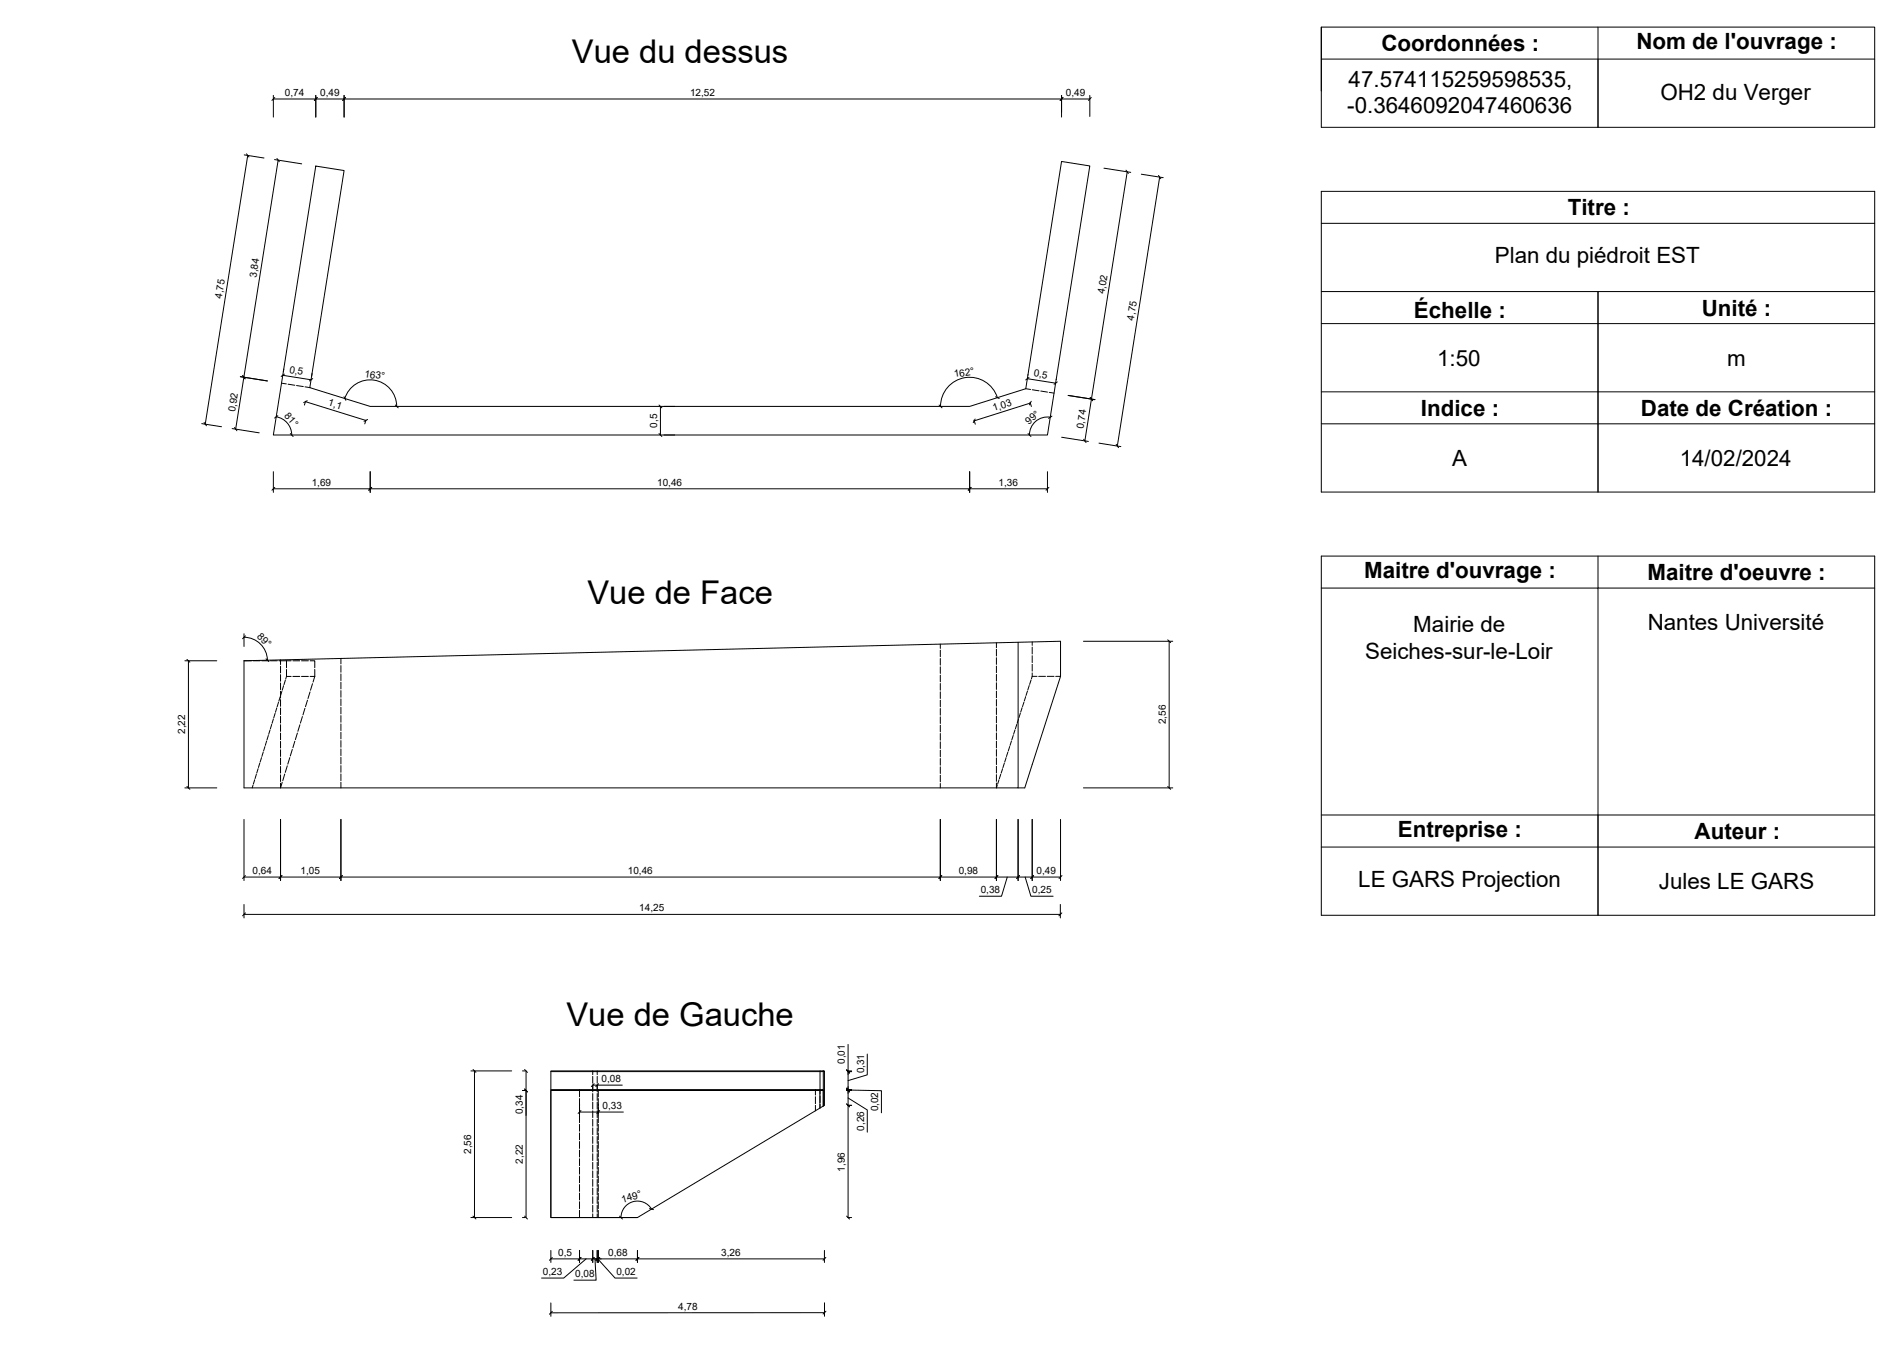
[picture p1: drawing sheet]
<svg xmlns="http://www.w3.org/2000/svg" width="594mm" height="420mm" viewBox="0 0 594 420" stroke-linecap="round" stroke-linejoin="round" font-family="sans-serif">
<path d="M98.6 51.9l8.9 1.4-10.7 67.8 18.8 5.9h187.3l17.5-5.6 11.2-71 8.8 1.4-13.2 84.1h-241.8zM318 200.6v45.5h-241.8v-39.7l255.1-6.1v11l-11.2 34.8h-2.1M172.1 334.5h85l.1 11-58.1 34.8h-27zM172.1 334.8h85.4M256.1 334.5v11.7M257.1 334.5h.4v10.8l-.3 .2-.1-4.8M172.1 340.4h85v.3M257.1 340.7h-85v39.6h27" fill="none" stroke="#000" stroke-width=".31"/>
<g fill="none" stroke="#000" stroke-width=".31">
<path d="M87.9 119.7l1.5 .2M90 120l2.1 .4M92.6 120.4l2.1 .4M95.3 120.8l1.5 .3M320.4 121.4l1.5 .3M322.4 121.8l2.1 .3M325.1 122.2l2.1 .3M327.7 122.6l1.5 .2M76.2 206.4h2.4M79.1 206.4h2.1M81.8 206.4h2.1M84.5 206.4h2.1"/>
<path d="M87 219.4l-.4 1.4M87.1 206.4h3.8M87.5 217.7l-.4 1.4M87.6 206.1v1.5M87.6 208.1v2.1M87.6 210.7v2.1M87.6 213.3v2.1M87.6 215.9v2.1M87.6 218.5v2.1M88 215.9l-.4 1.4M88.6 214.2l-.4 1.4M89.1 212.5l-.4 1.4"/>
<path d="M89.5 211.3h1.4M89.5 211.3l-.3 .9M89.5 206.4v2.2M89.5 209.1v2.2M91.5 211.3h2.1M91.5 206.4h2.1M94.2 211.3h2.1M94.2 206.4h2.1M96 218.7l-.6 2.1M96.8 216.2l-.6 2M96.9 206.4h1.4v2.2M96.9 211.3h1.4"/>
<path d="M97.6 213.6l-.6 2M98.3 211.3l-.5 1.8M98.3 209.1v2.2M106.5 205.7v1.7M106.5 207.9v2.1M106.5 210.5v2.1M106.5 213.1v2.1M106.5 215.7v2.1M106.5 218.3v2.1M293.7 201.2v1.4M293.7 203.1v2.1M293.7 205.7v2.1"/>
<path d="M293.7 208.3v2.1M293.7 210.9v2.1M293.7 213.5v2.1M293.7 216.1v2.1M293.7 218.7v2.1M311.2 200.8v1.5M311.2 202.8v2.1M311.2 205.5v2M311.2 208.1v2M311.2 210.7v2.1M311.2 213.3v2.1M311.2 215.9v2.1"/>
<path d="M311.2 218.5v2.1M319.8 219.4l-.4 1.3M320.4 217.6l-.5 1.4M320.9 215.9l-.4 1.4M321.5 214.1l-.5 1.4M322 212.4l-.4 1.4M322.4 200.5v1.1M322.4 202.1v2.2M322.4 204.8v2.2M322.4 207.5v2.2M322.4 210.2v1.1M322.4 211.3l-.3 .8"/>
<path d="M322.4 211.3h1.5M324.4 211.3h2.2M327.1 211.3h2.1M329.7 211.3h1.6M81.1 238.4l-.4 1.4M81.7 236.7l-.4 1.3M82.2 234.9l-.4 1.4M82.8 233.2l-.5 1.4M83.3 231.5l-.4 1.4M83.8 229.7l-.4 1.4M84.3 228l-.4 1.4M84.9 226.3l-.5 1.4"/>
<path d="M85.4 224.6l-.4 1.4M85.9 222.8l-.4 1.4M86.5 221.1l-.5 1.4M87.6 221.2v2M87.6 223.8v2.1M87.6 226.4v2.1M87.6 229v2.1M87.6 231.6v2.1M87.6 234.2v2.1M87.6 236.8v2.1M87.6 239.4v2.1M89.7 239.2l-.6 2.1"/>
<path d="M90.5 236.7l-.6 2M91.3 234.1l-.6 2.1M92.1 231.5l-.6 2.1M92.9 229l-.6 2M93.7 226.4l-.7 2.1M94.5 223.8l-.7 2.1M95.2 221.3l-.6 2M106.5 220.9v2.1M106.5 223.5v2.1M106.5 226.1v2.1M106.5 228.7v2.1M106.5 231.4v2"/>
<path d="M106.5 234v2M106.5 236.6v2.1M106.5 239.2v2.1M293.7 221.3v2.1M293.7 223.9v2.1M293.7 226.5v2.1M293.7 229.1v2.1M293.7 231.7v2.1M293.7 234.3v2.1M293.7 236.9v2.1M293.7 239.5v2.1M311.2 221.1v2.1"/>
<path d="M311.2 223.7v2.1M311.2 226.3v2.1M311.2 228.9v2.1M311.2 231.5v2.1M311.2 234.1v2.1M311.2 236.8v2M311.2 239.4v2.1M313.7 238.4l-.4 1.4M314.3 236.7l-.5 1.4M314.8 234.9l-.4 1.4M315.4 233.2l-.5 1.4M315.9 231.5l-.4 1.4"/>
<path d="M316.5 229.7l-.5 1.4M317 228l-.4 1.4M317.6 226.3l-.4 1.4M318.1 224.5l-.4 1.4M318.7 222.8l-.4 1.4M319.2 221.1l-.4 1.4M79 245.3l-.2 .8M79.6 243.6l-.5 1.3M80.1 241.8l-.4 1.4M80.6 240.1l-.4 1.4M87.6 242v2.1M88.2 244.4l-.6 1.7v-1.5"/>
<path d="M88.9 241.8l-.6 2.1M106.5 241.8v2.1M106.5 244.4v1.7M293.7 242.1v2.1M293.7 244.8v1.3M311.2 242v2.1M311.2 244.6v1.5l.3-.8M312 243.6l-.4 1.4M312.6 241.9l-.5 1.3M313.2 240.1l-.5 1.4M185.1 334.5v1.2M185.1 336.3v2.1"/>
<path d="M185.1 338.9v2.2M186.5 334.5v1.2M186.5 336.3v2.1M186.5 338.9v2.2M181 340.4v2.2M181 343.2v2.1M181 345.9v2.1M181 348.6v2.1M181 351.2v2.2M181 353.9v2.2M181 356.6v2.2M181 359.3v2.1"/>
<path d="M185.1 341.6v2.2M185.1 344.3v2.1M185.1 347v2.1M185.1 349.7v2.1M185.1 352.3v2.2M185.1 355v2.2M185.1 357.7v2.2M186.5 341.6v2.2M186.5 344.3v2.1M186.5 347v2.1M186.5 349.7v2.1M186.5 352.3v2.2"/>
<path d="M186.5 355v2.2M186.5 357.7v2.2M186.9 340.4v2.2M186.9 343.2v2.1M186.9 345.9v2.1M186.9 348.6v2.1M186.9 351.2v2.2M186.9 353.9v2.2M186.9 356.6v2.2M186.9 359.3v2.1M254.7 340.4v1.7M254.7 342.6v2.2"/>
<path d="M254.7 345.3v1.7M256.1 340.7v1.1M256.1 342.3v2.2M256.1 345v1.1M181 362v2.1M181 364.7v2.1M181 367.3v2.2M181 370v2.2M181 372.7v2.2M181 375.4v2.1M181 378.1v2.2M185.1 360.4v2.1"/>
<path d="M185.1 363.1v2.1M185.1 365.8v2.1M185.1 368.4v2.2M185.1 371.1v2.2M185.1 373.8v2.2M185.1 376.5v2.2M185.1 379.2v1.1M186.5 360.4v2.1M186.5 363.1v2.1M186.5 365.8v2.1M186.5 368.4v2.2M186.5 371.1v2.2"/>
<path d="M186.5 373.8v2.2M186.5 376.5v2.2M186.5 379.2v1.1M186.9 362v2.1M186.9 364.7v2.1M186.9 367.3v2.2M186.9 370v2.2M186.9 372.7v2.2M186.9 375.4v2.1M186.9 378.1v2.2"/>
</g>
<!-- layer: Cotations -->
<g fill="none" stroke="#000" stroke-width=".31">
<path d="M85.4 29.8v6.8M85.4 30.9h255M85.8 30.5l-.9 .9M98.6 29.8v6.8M99.1 30.5l-.9 .9M107.5 29.8v6.8M107.9 30.5l-.9 .9M331.6 29.8v6.8M332 30.5l-.9 .9M340.4 29.8v6.6M340.8 30.5l-.8 .9M76.3 48.4l6.2 1"/>
<path d="M77 48l.8 1.1M77.4 48.6l-13.3 83.9M85.8 49.8l8.4 1.4M86.5 49.5l.7 1M86.9 50l-13.3 84M344.8 52.5l8.4 1.3M351.7 53.2l.7 1M352.1 53.7l-13.2 84M356.5 54.4l6.8 1.1M361.8 54.8l.8 1M362.2 55.3l-13.2 84M75.1 117.7l8.4 1.3"/>
<path d="M75.8 117.3l.8 1M88.3 117.2l8.9 1.4M88.6 115.3l-.1 .8M88.8 116.9l-1 .7M97.5 116.7l-.2 .8M97.7 118.3l-1 .7M320.9 118.3l8.8 1.4M321.1 117l-.1 .2M321.4 117.9l-1 .8M329.9 118.4v.2M330.2 119.3l-1 .8M63 132.3l6.2 1"/>
<path d="M63.7 132l.8 1M72.5 133.9l8.5 1.3M73.3 133.5l.7 1.1M86.3 130.2a5.7 5.7 0 0 1 4.8 5.7M86.8 129.9l-1 .7M90.7 135.4l.9 1M95.4 125.5l18.9 5.8M95.5 125.3l-.4 1.2M96 125.2l-1.2 .6M107.4 123.9l.6 1.2M107.7 124.5a8.3 8.3 0 0 1 9.2-5.7 8.3 8.3 0 0 1 7 8.1M114.3 131.2l-.4 1.2"/>
<path d="M114.8 131l-1.1 .6M123.5 126.5l.9 .9M205.8 135.4l.9 1M205.8 126.5l.9 .9M206.3 127v8.9M207.4 135.9h3.3M207.4 127h3.3M293.3 126.5l.9 .9M304.2 131.2l.4 1.3M304.6 130.9l-.6 1.1M311 123.9l1.1 .6M311.5 124.2a9.1 9.1 0 0 0-10-6.2 9.1 9.1 0 0 0-7.7 8.9"/>
<path d="M321.1 135.4l.9 1M321.7 125.7l.4 1.3M321.8 125.9l-17.5 5.6M322.1 125.3l-.6 1.2M328 130.3a5.6 5.6 0 0 0-6.5 5.6M328.6 130l-1.1 .7M331.6 136.6l8.4 1.3M333.6 123.5l8.4 1.3M338.5 137.2l.7 1M340.5 124.2l.8 1M343.3 138.4l6.8 1.1M348.6 138.8l.8 1"/>
<path d="M85.4 147.3v6.5M85.4 152.7h241.8M85.8 152.3l-.9 .8M115.6 147.3v6.5M116.1 152.3l-.9 .8M302.9 147.3v6.5M303.3 152.3l-.9 .8M327.2 147.3v6.5M327.6 152.3l-.9 .8M76.2 199.1a7.3 7.3 0 0 1 7.3 7.1M76.2 198v4M76.7 198.6l-.9 .9"/>
<path d="M364.7 199.9l.9 .9M57.7 206.4h10M58.4 206l.9 .9M58.9 206.4v39.7M83.1 205.8l.9 .9M338.4 200.3h27.9M365.2 200.3v45.8M57.7 246.1h10M58.4 245.7l.9 .9M76.2 256v19.1M87.6 256v19.1M106.5 256v19.1"/>
<path d="M293.7 256v19.1M311.2 256v19.1M318 256v19.1M322.4 256v19.1M331.3 256v19.1M338.4 246.1h27.9M364.7 245.7l.9 .9M76.2 274h255.1M76.7 273.5l-.9 .9M88.1 273.5l-.9 .9M106.9 273.5l-.9 .9M294.1 273.5l-.8 .9"/>
<path d="M311.7 273.5l-.9 .9M314.6 274l-1.8 6h-6.9M318.4 273.5l-.8 .9M320.2 274l1.8 6h6.9M322.8 273.5l-.8 .9M331.7 273.5l-.9 .9M76.2 282.6v4.1M76.2 285.6h255M76.7 285.2l-.9 .9M331.2 282.5v4.2M331.7 285.2l-1 .9M147.1 334.5h12.7"/>
<path d="M147.8 334.1l.8 .9M148.2 334.5v45.8M163.2 334.5h.9M163.9 334.1l.9 .9M164.3 334.5v14M185.1 339h9.3M185.1 339v1.1M185.6 338.5l-.9 .9M186.5 339v1.1M187 338.5l-.9 .9M264.4 334.3l.9 .9M264.4 334.1l.9 .9"/>
<path d="M264.4 339.9l.9 .9M264.8 334.5h1.2M264.8 334.8h1.2M264.9 326.3v9.4M264.9 334.8v5.6M270.9 329.3v6.5l-6 1.8M163.2 340.7h.9M163.9 340.2l.9 .9M164.3 340.7v39.6M181 347.4h13.7M181 344.8v3.7M181.5 346.9l-.9 .9"/>
<path d="M186.9 344.8v3.7M187.3 346.9l-.9 .9M264.4 340.7h1.6M264.4 340.4h1.6M264.4 340.2l.9 .9M264.4 344.8l.9 1M264.8 345.3h1.2M264.9 340.5l10.4 .2v6.9M264.9 340.4v.3v-.3M264.9 343l6 3.7v7M264.9 340.7v39.6M147.7 379.9l.9 .9"/>
<path d="M163.9 379.9l.9 .9M193.5 379.9l.9 .9M202.9 377.5l1.2 .4M203.5 377.7a5.1 5.1 0 0 0-5.8-2.3 5.1 5.1 0 0 0-3.7 4.9M264.4 379.9l.9 .9M147.1 380.3h12.7M163.2 380.3h.9M172.1 390.6v3.8M172.1 393.3h14.4M172.5 392.8l-.9 .9M181 390.6v3.8M181.5 392.8l-.9 .9"/>
<path d="M183.1 393.3l-7 5.9h-7M185.1 390.6v3.8M185.6 392.8l-.9 .9M185.8 393.3l.4 6.6h-6.9M186.5 393.3h.4h-.4M186.5 390.6v3.8M186.7 393.3l5.4 5.9h6.9M186.9 393.3h70.6M186.9 390.6v3.8M187 392.8l-.9 .9M187.3 392.8l-.9 .9M199.1 390.6v3.8"/>
<path d="M199.6 392.8l-1 .9M257.5 390.6v3.8M258 392.8l-.9 .9M264.8 380.3h1.2M172.1 407v4.2M172.5 409.6l-.9 .9M257.5 407v4.2M257.5 410.1h-85.4M258 409.6l-.9 .9"/>
</g>
<!-- layer: Cartouche -->
<g fill="none" stroke="#000" stroke-width=".31">
<path d="M412.7 8.5h172.8v31.3h-172.8zM412.7 18.5h172.8M412.7 8.5v20M499.1 8.5v31.3M412.7 59.8h172.8v93.9h-172.8zM412.7 69.8h172.8M412.7 91.1h172.8M499.1 91.1v62.6zM412.7 101.1h172.8M412.7 132.4h172.8M412.7 122.4h172.8M412.7 173.7h172.8v112.2h-172.8z"/>
<path d="M499.1 173.7v10h86.4M412.7 183.7h86.4v70.9M412.7 254.6h172.8M499.1 254.6v31.3zM412.7 264.6h172.8"/>
</g>
<g font-size="10.2">
<text x="178.6" y="19.8">Vue du dessus</text>
<text x="183.5" y="188.6">Vue de Face</text>
<text x="176.9" y="320.6">Vue de Gauche</text>
</g>
<g font-size="7">
<text x="431.5" y="16">Coordonnées :</text>
<text x="511.1" y="15.2">Nom de l'ouvrage :</text>
<text x="421.2" y="27.1">47.574115259598535,</text>
<text x="420.8" y="35.4">-0.3646092047460636</text>
<text x="518.6" y="31.3">OH2 du Verger</text>
<text x="489.7" y="67.2">Titre :</text>
<text x="466.9" y="82.3">Plan du piédroit EST</text>
<text x="441.6" y="99.2">Échelle :</text>
<text x="531.6" y="98.6">Unité :</text>
<text x="448.9" y="114.2">1:50</text>
<text x="539.4" y="114.2">m</text>
<text x="443.8" y="129.9">Indice :</text>
<text x="512.5" y="129.9">Date de Création :</text>
<text x="453.6" y="145.6">A</text>
<text x="524.7" y="145.6">14/02/2024</text>
<text x="426.1" y="180.5">Maitre d'ouvrage :</text>
<text x="514.6" y="181.2">Maitre d'oeuvre :</text>
<text x="441.4" y="197.3">Mairie de</text>
<text x="514.6" y="196.8">Nantes Université</text>
<text x="426.4" y="205.7">Seiches-sur-le-Loir</text>
<text x="436.6" y="261.4">Entreprise :</text>
<text x="529.3" y="262.1">Auteur :</text>
<text x="424.3" y="277.1">LE GARS Projection</text>
<text x="518.2" y="277.7">Jules LE GARS</text>
</g>
<g font-size="3.1">
<text x="89" y="29.9">0,74</text>
<text x="100" y="29.9">0,49</text>
<text x="215.5" y="29.9">12,52</text>
<text x="332.9" y="29.9">0,49</text>
<text x="80.1" y="86.8" transform="rotate(-81 80.1 86.8)">3,84</text>
<text x="69.3" y="93.3" transform="rotate(-81 69.3 93.3)">4,75</text>
<text x="345" y="91.9" transform="rotate(-81 345 91.9)">4,02</text>
<text x="354.2" y="100.1" transform="rotate(-81 354.2 100.1)">4,75</text>
<text x="90.3" y="116.5" transform="rotate(9 90.3 116.5)">0,5</text>
<text x="113.7" y="117.7" transform="rotate(9 113.7 117.7)">163°</text>
<text x="298.1" y="117.9" transform="rotate(-9 298.1 117.9)">162°</text>
<text x="322.8" y="117.6" transform="rotate(9 322.8 117.6)">0,5</text>
<text x="73.4" y="128.8" transform="rotate(-81 73.4 128.8)">0,92</text>
<text x="88.7" y="130" transform="rotate(50 88.7 130)">81°</text>
<text x="102.3" y="126.6" transform="rotate(17 102.3 126.6)">1,1</text>
<text x="310.4" y="128.5" transform="rotate(-17 310.4 128.5)">1,03</text>
<text x="205.3" y="133.6" transform="rotate(-90 205.3 133.6)">0,5</text>
<text x="321.4" y="132.7" transform="rotate(-40 321.4 132.7)">99°</text>
<text x="338.4" y="134" transform="rotate(-81 338.4 134)">0,74</text>
<text x="97.4" y="151.7">1,69</text>
<text x="205.2" y="151.7">10,46</text>
<text x="311.9" y="151.7">1,36</text>
<text x="80.1" y="199.1" transform="rotate(45 80.1 199.1)">89°</text>
<text x="364.2" y="226.2" transform="rotate(-90 364.2 226.2)">2,56</text>
<text x="57.8" y="229.3" transform="rotate(-90 57.8 229.3)">2,22</text>
<text x="78.9" y="273">0,64</text>
<text x="93.9" y="273">1,05</text>
<text x="196.1" y="273">10,46</text>
<text x="299.4" y="273">0,98</text>
<text x="323.8" y="273">0,49</text>
<text x="306.3" y="279">0,38</text>
<text x="322.4" y="279">0,25</text>
<text x="199.7" y="284.6">14,25</text>
<text x="263.9" y="332.3" transform="rotate(-90 263.9 332.3)">0,01</text>
<text x="269.9" y="335.3" transform="rotate(-90 269.9 335.3)">0,31</text>
<text x="187.9" y="338">0,08</text>
<text x="188.2" y="346.4">0,33</text>
<text x="274.3" y="347.2" transform="rotate(-90 274.3 347.2)">0,02</text>
<text x="163.3" y="348" transform="rotate(-90 163.3 348)">0,34</text>
<text x="269.9" y="353.2" transform="rotate(-90 269.9 353.2)">0,26</text>
<text x="147.2" y="360.4" transform="rotate(-90 147.2 360.4)">2,56</text>
<text x="163.3" y="363.5" transform="rotate(-90 163.3 363.5)">2,22</text>
<text x="263.9" y="366" transform="rotate(-90 263.9 366)">1,96</text>
<text x="194.4" y="375.7" transform="rotate(-16 194.4 375.7)">149°</text>
<text x="174.4" y="392.3">0,5</text>
<text x="189.9" y="392.3">0,68</text>
<text x="225.3" y="392.3">3,26</text>
<text x="169.6" y="398.3">0,23</text>
<text x="179.7" y="398.9">0,08</text>
<text x="192.5" y="398.3">0,02</text>
<text x="211.8" y="409.1">4,78</text>
</g>
</svg>
